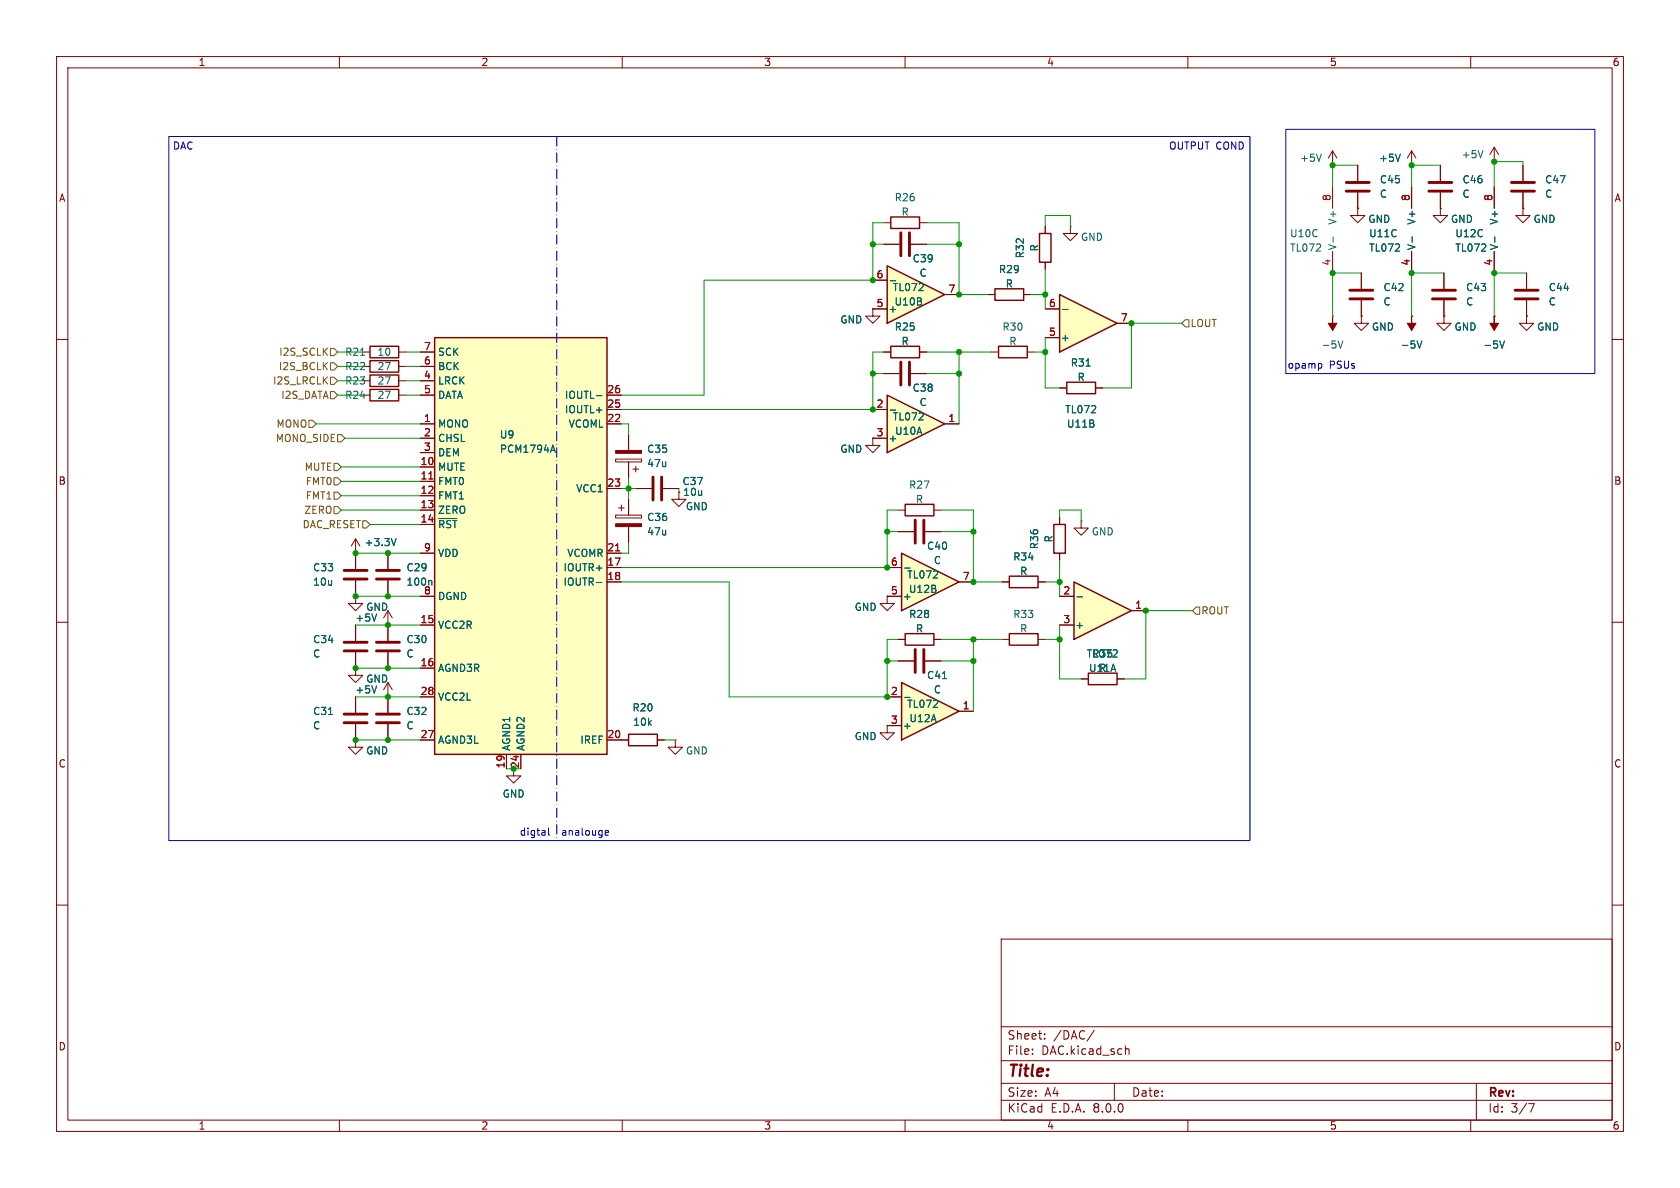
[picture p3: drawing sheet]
<svg xmlns="http://www.w3.org/2000/svg" width="297mm" height="210mm" viewBox="0 0 297 210" stroke-linecap="round" stroke-linejoin="round" font-family="sans-serif">
<g fill="none" stroke="#840000" stroke-width=".18">
<path d="M10 10h277v190h-277zM12 12h273v186h-273zM60 10v2M110 10v2M160 10v2M210 10v2M260 10v2M10 60h2M184.8 40v1.3M184.8 46.4v1.2M285 60h2M68.6 97.8v2.8"/>
<path d="M10 110h2M68.6 110.5h.1M68.6 102.6v2.8M68.6 108v5.3M68.6 115.3v2.8M68.6 108l-.8 1.2M68.6 108l.7 1.2M158.7 113h1.3M158.7 116.8h2.8M163.6 116.8h2.8M165.1 113h1.3M285 110h2"/>
<path d="M191.1 120h1.3M197.5 120h1.3M10 160h2M285 160h2M177 166h108v32h-108zM60 198v2M110 198v2M160 198v2M177 194.5h108M177 191.5h108M177 187.5h108M177 181.5h108"/>
<path d="M182.5 186.3v.1M182.5 185.5v.1M184.7 183.6v.1M184.7 182.8v.1M193.5 182.1l-1.3 2M197 191.5v3M199 185.5l.2-.1 .3 .1 .1 .9M210 198v2M260 198v2M261 191.5v6.5M270.2 195.1h1l-.6 1.5"/>
</g>
<path d="M183.8 41.3h2v5.1h-2zM160 112h5.1v2h-5.1zM192.4 119h5.1v2h-5.1z" fill="none" stroke="#840000" stroke-width=".25"/>
<path d="M66.5 102.4h4.1M66.5 100.8h4.1M66.5 115.1h4.1M66.5 113.5h4.1M161.8 114.8v4.1M163.3 114.8v4.1" fill="none" stroke="#840000" stroke-width=".51"/>
<path d="M66.6 108.5l-.4 1.3M76.2 102.6l.1 .2v.6M166.6 120h.7" fill="none" stroke="#006464" stroke-width=".18"/>
<path d="M189.9 102.9l10.1 5.1-10.1 5z" fill="#ffffc2"/>
<path d="M188.6 67.6h5.1v2h-5.1zM186.3 92.7h2v5.1h-2zM189.9 102.9l10.1 5.1-10.1 5z" fill="none" stroke="#840000" stroke-width=".25"/>
<path d="M187.3 68.6h1.3M193.7 68.6h1.2M187.3 91.4v1.3M187.3 97.8v1.3M191.1 92.1v1.2h1.3l-1.3 1.3-1.2-1.3h1.2M191.1 92.1h.1M187.3 105.4h2.6M187.3 110.5h2.6M200 108h2.6" fill="none" stroke="#840000" stroke-width=".18"/>
<path d="M192 64.7h.7M190.4 105.5h1" fill="none" stroke="#006464" stroke-width=".18"/>
<path d="M159.4 97.8l10.1 5.1-10.1 5.1z" fill="#ffffc2"/>
<path d="M65.4 61.2h5.1v2h-5.1zM157.5 61.2h5.1v2h-5.1zM176.5 61.2h5.1v2h-5.1zM159.4 97.8l10.1 5.1-10.1 5.1zM178.4 112h5.1v2h-5.1zM178.4 101.9h5.1v2h-5.1z" fill="none" stroke="#840000" stroke-width=".25"/>
<g fill="none" stroke="#840000" stroke-width=".18">
<path d="M156.2 43.2h2.8M161 43.2h2.8M64.1 62.2h1.3M70.5 62.2h1.3M156.2 62.2h1.3M162.6 62.2h1.2M175.3 62.2h1.2M181.6 62.2h1.3M62.9 97.8v2.8M158.7 94h2.8M163.6 94h2.8M62.9 105.4v1.3h1.2l-1.2 1.3-1.3-1.3h1.3"/>
<path d="M62.9 105.4h.1M62.9 102.6v2.8M62.9 110.5v2.8M62.9 115.3v2.8M156.8 105.4h2.6M156.8 100.3h2.6M169.5 102.9h2.6M177.2 102.9h1.2M177.2 113h1.2M183.5 102.9h1.3M183.5 113h1.3M62.9 130.8v1.3h1.2l-1.2 1.3-1.3-1.3h1.3"/>
<path d="M62.9 130.8h.1M62.9 123.2v2.8M62.9 128v2.8M90.8 135.9v1.3h1.3l-1.3 1.2-1.3-1.2h1.3"/>
</g>
<path d="M63.7 62.8h.8M159.9 100.4h1M58.1 126.3h.7" fill="none" stroke="#006464" stroke-width=".18"/>
<path d="M159.3 41.1v4.1M160.8 41.1v4.1M161.8 91.9v4.1M163.3 91.9v4.1M60.8 115.1h4.1M60.8 113.5h4.1M60.8 102.4h4.1M60.8 100.8h4.1M60.8 127.8h4.1M60.8 126.2h4.1" fill="none" stroke="#840000" stroke-width=".51"/>
<path d="M156.8 47l10.2 5.1-10.2 5.1z" fill="#ffffc2"/>
<path d="M156.8 47l10.2 5.1-10.2 5.1zM175.9 51.1h5.1v2h-5.1zM65.4 63.8h5.1v2h-5.1zM65.4 66.3h5.1v2h-5.1zM65.4 68.8h5.1v2.1h-5.1zM160 89.2h5.1v2h-5.1z" fill="none" stroke="#840000" stroke-width=".25"/>
<g fill="none" stroke="#840000" stroke-width=".18">
<path d="M235.6 29.2h.1M235.6 26.7l-.8 1.2M235.6 26.7v2.5M235.6 33v3.8M235.6 26.7l.7 1.2M240 36.8v1.3h1.3l-1.3 1.3-1.2-1.3h1.2M240 36.8h.1M240 29.2v2.8M240 34v2.8M249.6 29.2h.1M249.6 26.7l-.8 1.2M249.6 26.7v2.5"/>
<path d="M249.6 33v3.8M249.6 26.7l.7 1.2M254.6 36.8v1.3h1.3l-1.3 1.3-1.2-1.3h1.2M254.6 36.8h.1M254.6 29.2v2.8M254.6 34v2.8M264.2 28.6h.1M264.2 26l-.8 1.3M264.2 26v2.6M264.2 33v3.8M264.2 26l.7 1.3M269.2 36.8v1.3h1.3l-1.3 1.3-1.2-1.3h1.2"/>
<path d="M269.2 36.8h.1M269.2 29.2v2.8M269.2 34v2.8M154.3 54.6h2.5M154.3 49.5h2.5M167 52.1h2.5M174.6 52.1h1.3M181 52.1h1.2M235.6 55.9h.1M235.6 44.5v3.8M240.7 55.9v1.3h1.2l-1.2 1.2-1.3-1.2h1.3M240.7 55.9h.1"/>
<path d="M240.7 48.3v2.8M240.7 53.1v2.8M249.6 55.9h.1M249.6 44.5v3.8M255.3 55.9v1.3h1.2l-1.2 1.2-1.3-1.2h1.3M255.3 55.9h.1M255.3 48.3v2.8M255.3 53.1v2.8M264.2 55.9h.1M264.2 44.5v3.8M269.9 55.9v1.3h1.2l-1.2 1.2-1.3-1.2h1.3M269.9 55.9h.1"/>
<path d="M269.9 48.3v2.8M269.9 53.1v2.8M64.1 64.8h1.3M64.1 67.3h1.3M64.1 69.9h1.3M70.5 64.8h1.3M70.5 67.3h1.3M70.5 69.9h1.3M154.3 77.5v1.2h1.3l-1.3 1.3-1.3-1.3h1.3M154.3 77.5h.1M156.2 66h2.8M161 66h2.8"/>
<path d="M62.9 97.8h.1M62.9 95.3l-.8 1.2M62.9 95.3v2.5M62.9 95.3l.7 1.2M158.7 90.2h1.3M165.1 90.2h1.3"/>
</g>
<path d="M233.6 27.2l-.4 1.3M247.6 27.2l-.5 1.3M262.2 26.6l-.5 1.3M157.4 49.6h.9M235.7 41.9v.9M249.7 41.9v.9M264.3 41.9v.9M236.6 60.3l.4 1.2 .4-1.2M250.5 60.3l.4 1.2 .5-1.2M265.1 60.3l.5 1.2 .4-1.2M70 95.2l-.4 1.3" fill="none" stroke="#006464" stroke-width=".18"/>
<g fill="none" stroke="#840000" stroke-width=".51">
<path d="M238 33.8h4.1M238 32.3h4.1M252.6 33.8h4.1M252.6 32.3h4.1M267.2 33.8h4.1M267.2 32.3h4.1M238.6 52.8h4.1M238.6 51.3h4.1M253.2 52.8h4.1M253.2 51.3h4.1M267.8 52.8h4.1M267.8 51.3h4.1"/>
<path d="M159.3 64v4.1M160.8 64v4.1"/>
</g>
<g fill="#840000" stroke="#840000" stroke-width=".18">
<path d="M249.6 55.9v1.3h.7l-.7 1.2-.8-1.2h.8z"/>
<path d="M264.2 55.9v1.3h.7l-.7 1.2-.8-1.2h.8z"/>
<path d="M235.6 55.9v1.3h.7l-.7 1.2-.8-1.2h.8z"/>
</g>
<path d="M156.8 69.9l10.2 5-10.2 5.1z" fill="#ffffc2"/>
<path d="M156.8 69.9l10.2 5-10.2 5.1z" fill="none" stroke="#840000" stroke-width=".25"/>
<g fill="none" stroke="#840000" stroke-width=".18">
<path d="M154.3 54.6v1.3h1.3l-1.3 1.3-1.3-1.3h1.3M154.3 54.6h.1M111.1 76.8v2.8M154.3 72.4h2.5M154.3 77.5h2.5M167 74.9h2.5M108.8 91.1h4.6v.5h-4.6zM108.8 81.2h4.6v.5h-4.6zM109.3 89.8h1.1M109.9 89.3v1M111.1 81.7v2.8M111.1 88.3v2.8"/>
<path d="M111.1 93.1v2.8M111.9 82.9h1M112.4 82.4v1M112.4 86.4h2.8M117.2 86.4h2.8M120 87v1.3h1.3l-1.3 1.2-1.3-1.2h1.3M120 87h.1M156.8 105.4v1.3h1.3l-1.3 1.3-1.2-1.3h1.2M156.8 105.4h.1"/>
</g>
<path d="M157.4 72.5h.9" fill="none" stroke="#006464" stroke-width=".18"/>
<g fill="#840000" stroke="#840000" stroke-width=".18">
<path d="M108.8 92.6h4.6v.5h-4.6z"/>
<path d="M108.8 79.6h4.6v.5h-4.6z"/>
</g>
<path d="M115.4 84.3v4.1M117 84.3v4.1" fill="none" stroke="#840000" stroke-width=".51"/>
<path d="M159.4 120.7l10.1 5-10.1 5.1z" fill="#ffffc2"/>
<path d="M159.4 120.7l10.1 5-10.1 5.1z" fill="none" stroke="#840000" stroke-width=".25"/>
<path d="M189.2 40v1.3h1.3l-1.3 1.2-1.2-1.2h1.2M189.2 40h.1M156.8 123.2h2.6M156.8 128.3h2.6M169.5 125.7h2.6" fill="none" stroke="#840000" stroke-width=".18"/>
<path d="M159.9 123.3h1" fill="none" stroke="#006464" stroke-width=".18"/>
<path d="M187.3 52.1l10.2 5.1-10.2 5z" fill="#ffffc2"/>
<path d="M157.5 38.4h5.1v2h-5.1zM187.3 52.1l10.2 5.1-10.2 5zM111.1 129.8h5.1v2h-5.1z" fill="none" stroke="#840000" stroke-width=".25"/>
<path d="M156.2 39.4h1.3M162.6 39.4h1.2M184.8 59.7h2.5M184.8 54.6h2.5M197.5 57.2h2.5M109.9 130.8h1.2M116.2 130.8h1.3" fill="none" stroke="#840000" stroke-width=".18"/>
<path d="M187.9 54.7h.9" fill="none" stroke="#006464" stroke-width=".18"/>
<path d="M76.8 59.7h30.5v73.7h-30.5z" fill="#ffffc2"/>
<path d="M76.8 59.7h30.5v73.7h-30.5z" fill="none" stroke="#840000" stroke-width=".25"/>
<g fill="none" stroke="#840000" stroke-width=".18">
<path d="M240 36.8h.1M240 29.2v2.8M240 34v2.8M249.6 29.2h.1M249.6 33v3.8M254.6 36.8h.1M254.6 29.2v2.8M254.6 34v2.8M264.2 33v3.8M269.2 36.8h.1M269.2 29.2v2.8M269.2 34v2.8"/>
<path d="M154.3 54.6h.1M154.3 54.6h2.5M154.3 49.5h2.5M156.2 43.2h2.8M161 43.2h2.8M167 52.1h2.5M174.6 52.1h1.3M181 52.1h1.2M184.8 54.6h2.5M184.8 40v1.3M184.8 46.4v1.2M184.8 59.7h2.5"/>
<path d="M197.5 57.2h2.5M240.7 55.9h.1M240.7 48.3v2.8M240.7 53.1v2.8M249.6 55.9h.1M249.6 44.5v3.8M255.3 55.9h.1M255.3 48.3v2.8M255.3 53.1v2.8M264.2 55.9h.1M264.2 44.5v3.8M269.9 55.9h.1"/>
<path d="M269.9 48.3v2.8M269.9 53.1v2.8M74.3 74.9h2.5M74.3 77.5h2.5M74.3 69.9h2.5M74.3 67.3h2.5M74.3 64.8h2.5M74.3 62.2h2.5M107.3 74.9h2.6M107.3 72.4h2.6M107.3 69.9h2.6M111.1 76.8v2.8"/>
<path d="M154.3 77.5h.1M154.3 77.5h2.5M154.3 72.4h2.5M156.2 62.2h1.3M156.2 66h2.8M161 66h2.8M162.6 62.2h1.2M167 74.9h2.5M187.3 68.6h1.3M193.7 68.6h1.2M62.9 97.8h.1M62.9 97.8v2.8"/>
<path d="M68.6 97.8v2.8M74.3 82.6h2.5M74.3 85.1h2.5M74.3 87.6h2.5M74.3 90.2h2.5M74.3 92.7h2.5M74.3 97.8h2.5M74.3 80h2.5M107.3 97.8h2.6M107.3 86.4h2.6M111.1 81.7v2.8M111.1 88.3v2.8"/>
<path d="M111.1 93.1v2.8M112.4 86.4h2.8M117.2 86.4h2.8M120 87h.1M158.7 94h2.8M163.6 94h2.8M187.3 91.4v1.3M187.3 97.8v1.3M62.9 118.1v1.3h1.2l-1.2 1.3-1.3-1.3h1.3M62.9 118.1h.1M62.9 105.4h.1M62.9 102.6v2.8"/>
<path d="M62.9 110.5v2.8M62.9 115.3v2.8M68.6 110.5h.1M68.6 102.6v2.8M68.6 110.5v2.8M68.6 115.3v2.8M74.3 110.5h2.5M74.3 118.1h2.5M74.3 105.4h2.5M107.3 100.3h2.6M107.3 102.9h2.6M156.8 105.4h.1"/>
<path d="M156.8 100.3h2.6M156.8 105.4h2.6M158.7 113h1.3M158.7 116.8h2.8M163.6 116.8h2.8M165.1 113h1.3M169.5 102.9h2.6M177.2 102.9h1.2M183.5 102.9h1.3M187.3 110.5h2.6M187.3 105.4h2.6M200 108h2.6"/>
<path d="M62.9 130.8h.1M62.9 123.2v2.8M62.9 128v2.8M68.6 123.2h.1M68.6 120.7l-.8 1.2M68.6 120.7v5.3M68.6 128v2.8M68.6 120.7l.7 1.2M74.3 130.8h2.5M74.3 123.2h2.5M89.5 133.4v2.5M92.1 133.4v2.5"/>
<path d="M107.3 130.8h3.8M116.2 130.8h1.3M119.4 130.8v1.3h1.2l-1.2 1.3-1.3-1.3h1.3M119.4 130.8h.1M156.8 128.3v1.2h1.3l-1.3 1.3-1.2-1.3h1.2M156.8 128.3h.1M156.8 123.2h2.6M156.8 128.3h2.6M169.5 125.7h2.6M191.1 120h1.3M197.5 120h1.3"/>
</g>
<path d="M75.8 84.7h.7M108.8 97.4h.8" fill="none" stroke="#a90000" stroke-width=".18"/>
<g fill="none" stroke="#006464" stroke-width=".18">
<path d="M247.6 27.2l-.5 1.3M157.4 49.6h.9M187.9 54.7h.9M249.7 41.9v.9M264.3 41.9v.9M97.4 79.6h.7M97.7 78.7l.5 1.3M105.4 69.9h1M157.4 72.5h.9M192 64.7h.7M250.5 60.3l.4 1.2 .5-1.2M265.1 60.3l.5 1.2 .4-1.2"/>
<path d="M70 95.2l-.4 1.3M77.6 91.7h3.2M66.6 108.5l-.4 1.3M76.2 102.6l.1 .2v.6M105.4 103h1M159.9 100.4h1M166.6 120h.7M190.4 105.5h1M58.1 126.3h.7M66.6 121.2l-.4 1.3M159.9 123.3h1"/>
</g>
<path d="M66.5 127.8h4.1M66.5 126.2h4.1" fill="none" stroke="#840000" stroke-width=".51"/>
<g fill="none" stroke="#725600" stroke-width=".18">
<path d="M209.5 56.5h.7v1.3h-.7l-.6-.6zM54.6 74.3h.6l.7 .6-.7 .7h-.6zM58.4 64.1h.7l.6 .7-.6 .6h-.7zM58.4 66.7h.7l.6 .6-.6 .6h-.7zM58.4 61.6h.7l.6 .6-.6 .7h-.7zM58.4 69.2h.7l.6 .7-.6 .6h-.7zM59.7 76.8h.6l.7 .7-.7 .6h-.6zM59.1 81.9h.6l.6 .7-.6 .6h-.6zM59.1 87h.6l.6 .6-.6 .7h-.6zM59.1 89.5h.6l.6 .7-.6 .6h-.6zM59.1 84.5h.6l.6 .6-.6 .6h-.6zM64.1 92.1h.7l.6 .6-.6 .6h-.7z"/>
<path d="M211.5 107.3h.6v1.3h-.6l-.7-.6z"/>
</g>
<path d="M29.8 24.1h191.2v124.5h-191.2zM227.3 22.9h54.6v43.1h-54.6zM233.4 64.3l.3 .2v.4l-.3 .2M97 146.4v1.1l.2 .1M107 147.2l.6-.1-.1-.2-.3-.1-.2 .2v.6h.5" fill="none" stroke="#0000c2" stroke-width=".18"/>
<path d="M98.4 24.1v124.5" fill="none" stroke="#0000c2" stroke-width=".18" stroke-dasharray="1.7 .6 0 .6"/>
<g fill="none" stroke="#009600" stroke-width=".18">
<path d="M156.2 39.4h-1.9v10.1h-29.8v20.4h-14.6M163.8 39.4h5.7v12.7h5.1M240 29.2h-4.4v3.8M254.6 29.2h-5v3.8M269.2 29.2v-.6h-5v4.4M154.3 43.2h1.9M163.8 43.2h5.7M182.2 52.1h2.6M184.8 40v-1.9h4.4v1.9M184.8 47.6v7M184.8 59.7v8.9h2.5M208.9 57.2h-8.9v11.4h-5.1"/>
<path d="M240.7 48.3h-5.1v7.6M255.3 48.3h-5.7v7.6M269.9 48.3h-5.7v7.6M55.9 74.9h18.4M59.7 62.2h4.4M59.7 64.8h4.4M59.7 67.3h4.4M59.7 69.9h4.4M61 77.5h13.3M71.8 62.2h2.5M71.8 64.8h2.5M71.8 67.3h2.5"/>
<path d="M71.8 69.9h2.5M109.9 74.9h1.2v1.9M154.3 66h1.9M156.2 62.2h-1.9v10.2h-44.4M163.8 62.2h11.5M163.8 66h5.7M169.5 62.2v12.7M182.9 62.2h1.9M60.3 90.2h14M60.3 82.6h14M60.3 87.6h14M60.3 85.1h14"/>
<path d="M62.9 97.8h11.4M65.4 92.7h8.9M109.9 86.4h2.5M111.1 95.9v1.9h-1.2M111.1 84.5v3.8M120 86.4v.6M156.8 94h1.9M158.7 90.2h-1.9v10.1h-46.9M166.4 90.2h5.7v12.7h5.1M166.4 94h5.7M187.3 91.4v-1.2h3.8v1.9M187.3 99.1v6.3"/>
<path d="M62.9 105.4h11.4M62.9 118.1h11.4M62.9 110.5h11.4M109.9 102.9h19v20.3h27.9v-10.2h1.9M156.8 116.8h1.9M166.4 116.8h5.7M166.4 113h10.8M172.1 113v12.7M184.8 113h2.5M184.8 102.9h2.5M187.3 110.5v9.5h3.8M210.8 108h-8.2v12h-3.8"/>
<path d="M62.9 130.8h11.4M62.9 123.2h11.4M89.5 135.9h1.3M117.5 130.8h1.9"/>
</g>
<g fill="#009600" stroke="#009600" stroke-width=".18">
<circle cx="172.1" cy="116.8" r=".46"/>
<circle cx="172.1" cy="113" r=".46"/>
<circle cx="187.3" cy="102.9" r=".46"/>
<circle cx="187.3" cy="113" r=".46"/>
<circle cx="172.1" cy="94" r=".46"/>
<circle cx="172.1" cy="102.9" r=".46"/>
<circle cx="202.6" cy="108" r=".46"/>
<circle cx="111.1" cy="86.4" r=".46"/>
<circle cx="68.6" cy="105.4" r=".46"/>
<circle cx="62.9" cy="130.8" r=".46"/>
<circle cx="68.6" cy="110.5" r=".46"/>
<circle cx="68.6" cy="123.2" r=".46"/>
<circle cx="68.6" cy="130.8" r=".46"/>
<circle cx="169.5" cy="62.2" r=".46"/>
<circle cx="169.5" cy="66" r=".46"/>
<circle cx="154.3" cy="43.2" r=".46"/>
<circle cx="154.3" cy="49.5" r=".46"/>
<circle cx="184.8" cy="62.2" r=".46"/>
<circle cx="154.3" cy="66" r=".46"/>
<circle cx="169.5" cy="52.1" r=".46"/>
<circle cx="169.5" cy="43.2" r=".46"/>
<circle cx="184.8" cy="52.1" r=".46"/>
<circle cx="249.6" cy="29.2" r=".46"/>
<circle cx="264.2" cy="28.6" r=".46"/>
<circle cx="264.2" cy="48.3" r=".46"/>
<circle cx="249.6" cy="48.3" r=".46"/>
<circle cx="68.6" cy="97.8" r=".46"/>
<circle cx="62.9" cy="97.8" r=".46"/>
<circle cx="62.9" cy="105.4" r=".46"/>
<circle cx="154.3" cy="72.4" r=".46"/>
<circle cx="156.8" cy="94" r=".46"/>
<circle cx="156.8" cy="100.3" r=".46"/>
<circle cx="156.8" cy="116.8" r=".46"/>
<circle cx="156.8" cy="123.2" r=".46"/>
<circle cx="62.9" cy="118.1" r=".46"/>
<circle cx="68.6" cy="118.1" r=".46"/>
<circle cx="200" cy="57.2" r=".46"/>
<circle cx="235.6" cy="48.3" r=".46"/>
<circle cx="235.6" cy="29.2" r=".46"/>
</g>
<text font-size="2.8" fill="#840000" x="178" y="190.9">Title:</text>
<g font-size="2.1" fill="#840000">
<text x="178" y="184">Sheet:</text>
<text x="186.2" y="184">/DAC/</text>
<text x="178" y="186.7">File:</text>
<text x="184.1" y="186.7">DAC.kicad_sch</text>
<text x="178" y="196.9">KiCad</text>
<text x="178" y="194.1">Size:</text>
<text x="184.7" y="194.1">A4</text>
<text x="185.7" y="196.9">E.D.A.</text>
<text x="193.3" y="196.9">8.0.0</text>
<text x="200" y="194.1">Date:</text>
<text x="263" y="194.3">Rev:</text>
<text x="263" y="196.9">Id:</text>
<text x="267.1" y="196.9">3/7</text>
</g>
<g font-size="1.8" fill="#840000">
<text x="35" y="11.9">1</text>
<text x="85" y="11.9">2</text>
<text x="135" y="11.9">3</text>
<text x="185" y="11.9">4</text>
<text x="235" y="11.9">5</text>
<text x="285" y="11.9">6</text>
<text x="10.3" y="35.9">A</text>
<text x="285.3" y="35.9">A</text>
<text x="10.3" y="85.9">B</text>
<text x="285.3" y="85.9">B</text>
<text x="10.3" y="135.9">C</text>
<text x="285.3" y="135.9">C</text>
<text x="10.3" y="185.9">D</text>
<text x="285.3" y="185.9">D</text>
<text x="35" y="199.9">1</text>
<text x="85" y="199.9">2</text>
<text x="135" y="199.9">3</text>
<text x="185" y="199.9">4</text>
<text x="235" y="199.9">5</text>
<text x="285" y="199.9">6</text>
</g>
<g font-size="1.8" fill="#0000c2">
<text x="30.5" y="26.6">DAC</text>
<text x="206.6" y="26.6">OUTPUT COND</text>
<text x="227.5" y="65.4">opamp</text>
<text x="235" y="65.4">PSUs</text>
<text x="91.8" y="147.9">digtal</text>
<text x="99.1" y="147.9">analouge</text>
</g>
<g font-size="1.8" fill="#006464">
<text x="229.7" y="28.8">+5V</text>
<text x="243.7" y="28.8">+5V</text>
<text x="258.3" y="28.2">+5V</text>
<text x="158.1" y="35.8">R26</text>
<text x="243.8" y="32.6">C45</text>
<text x="243.8" y="35.2">C</text>
<text x="258.5" y="32.6">C46</text>
<text x="258.5" y="35.2">C</text>
<text x="273.1" y="32.6">C47</text>
<text x="273.1" y="35.2">C</text>
<text x="159.3" y="38.3">R</text>
<text x="236.4" y="39.8" transform="rotate(-90 236.4 39.8)">V+</text>
<text x="241.8" y="39.6">GND</text>
<text x="250.4" y="39.8" transform="rotate(-90 250.4 39.8)">V+</text>
<text x="256.4" y="39.6">GND</text>
<text x="265" y="39.8" transform="rotate(-90 265 39.8)">V+</text>
<text x="271" y="39.6">GND</text>
<text x="161.2" y="46.6">C39</text>
<text x="181.2" y="45.8" transform="rotate(-90 181.2 45.8)">R32</text>
<text x="183.7" y="44.6" transform="rotate(-90 183.7 44.6)">R</text>
<text x="191" y="42.8">GND</text>
<text x="228" y="42.1">U10C</text>
<text x="228" y="44.7">TL072</text>
<text x="236.4" y="44.3" transform="rotate(-90 236.4 44.3)">V-</text>
<text x="241.9" y="42.1">U11C</text>
<text x="241.9" y="44.7">TL072</text>
<text x="250.4" y="44.3" transform="rotate(-90 250.4 44.3)">V-</text>
<text x="257.2" y="42.1">U12C</text>
<text x="257.2" y="44.7">TL072</text>
<text x="265" y="44.3" transform="rotate(-90 265 44.3)">V-</text>
<text x="157.7" y="51.7">TL072</text>
<text x="162.5" y="49.1">C</text>
<text x="176.5" y="48.5">R29</text>
<text x="177.7" y="51">R</text>
<text x="244.5" y="51.7">C42</text>
<text x="259.1" y="51.7">C43</text>
<text x="273.7" y="51.7">C44</text>
<text x="148.5" y="57.4">GND</text>
<text x="157" y="55.5">+</text>
<text x="158" y="54.2">U10B</text>
<text x="158.1" y="58.6">R25</text>
<text x="177.1" y="58.6">R30</text>
<text x="242.4" y="58.6">GND</text>
<text x="244.5" y="54.2">C</text>
<text x="257" y="58.6">GND</text>
<text x="259.1" y="54.2">C</text>
<text x="271.6" y="58.6">GND</text>
<text x="273.7" y="54.2">C</text>
<text x="60.9" y="63.1">R21</text>
<text x="60.9" y="65.6">R22</text>
<text x="66.6" y="63.1">10</text>
<text x="66.6" y="65.6">27</text>
<text x="77.3" y="65.6">BCK</text>
<text x="77.3" y="63.1">SCK</text>
<text x="159.3" y="61.2">R</text>
<text x="178.3" y="61.2">R</text>
<text x="187.5" y="60.6">+</text>
<text x="189.2" y="65">R31</text>
<text x="233.5" y="61.8">-5V</text>
<text x="247.5" y="61.8">-5V</text>
<text x="262.1" y="61.8">-5V</text>
<text x="60.9" y="68.2">R23</text>
<text x="60.9" y="70.7">R24</text>
<text x="66.6" y="68.2">27</text>
<text x="66.6" y="70.7">27</text>
<text x="77.3" y="68.2">LRCK</text>
<text x="77.3" y="70.7">DATA</text>
<text x="99.8" y="70.7">IOUTL-</text>
<text x="161.2" y="69.4">C38</text>
<text x="162.5" y="72">C</text>
<text x="190.4" y="67.5">R</text>
<text x="77.3" y="75.8">MONO</text>
<text x="88.3" y="77.7">U9</text>
<text x="99.8" y="73.3">IOUTL+</text>
<text x="100.4" y="75.8">VCOML</text>
<text x="157.7" y="74.5">TL072</text>
<text x="158.1" y="77.1">U10A</text>
<text x="188.2" y="73.3">TL072</text>
<text x="188.5" y="75.8">U11B</text>
<text x="77.3" y="83.4">MUTE</text>
<text x="77.3" y="78.3">CHSL</text>
<text x="77.3" y="80.9">DEM</text>
<text x="88.3" y="80.2">PCM1794A</text>
<text x="114.3" y="80.2">C35</text>
<text x="114.3" y="82.8">47u</text>
<text x="148.5" y="80.2">GND</text>
<text x="157" y="78.3">+</text>
<text x="77.3" y="86">FMT0</text>
<text x="77.3" y="88.5">FMT1</text>
<text x="101.8" y="87.2">VCC1</text>
<text x="120.6" y="86">C37</text>
<text x="120.7" y="87.9">10u</text>
<text x="160.6" y="86.6">R27</text>
<text x="161.8" y="89.1">R</text>
<text x="77.3" y="91">ZERO</text>
<text x="77.3" y="93.6">~{RST}</text>
<text x="114.3" y="92.3">C36</text>
<text x="114.3" y="94.8">47u</text>
<text x="121.2" y="90.4">GND</text>
<text x="186.3" y="96" transform="rotate(-90 186.3 96)">R</text>
<text x="192.9" y="94.8">GND</text>
<text x="55.3" y="101.2">C33</text>
<text x="64.4" y="96.7">+3.3V</text>
<text x="71.8" y="101.2">C29</text>
<text x="77.3" y="98.7">VDD</text>
<text x="99.5" y="101.2">IOUTR+</text>
<text x="100.2" y="98.7">VCOMR</text>
<text x="163.8" y="97.4">C40</text>
<text x="165" y="99.9">C</text>
<text x="179" y="99.3">R34</text>
<text x="180.2" y="101.8">R</text>
<text x="183.7" y="97.2" transform="rotate(-90 183.7 97.2)">R36</text>
<text x="55.3" y="103.7">10u</text>
<text x="71.8" y="103.7">100n</text>
<text x="74.9" y="105.2">8</text>
<text x="77.3" y="106.3">DGND</text>
<text x="99.5" y="103.7">IOUTR-</text>
<text x="159.5" y="106.3">+</text>
<text x="160.3" y="102.5">TL072</text>
<text x="160.6" y="105">U12B</text>
<text x="55.3" y="113.9">C34</text>
<text x="62.7" y="110.1">+5V</text>
<text x="64.6" y="108.2">GND</text>
<text x="71.8" y="113.9">C30</text>
<text x="77.3" y="111.4">VCC2R</text>
<text x="151" y="108.2">GND</text>
<text x="160.6" y="109.4">R28</text>
<text x="161.8" y="112">R</text>
<text x="179" y="109.4">R33</text>
<text x="180.2" y="112">R</text>
<text x="190" y="111.4">+</text>
<text x="55.3" y="116.4">C</text>
<text x="71.8" y="116.4">C</text>
<text x="77.3" y="119">AGND3R</text>
<text x="192" y="116.4">TL072</text>
<text x="192.4" y="119">U11A</text>
<text x="193" y="116.4">R35</text>
<text x="194.2" y="119">R</text>
<text x="62.7" y="122.8">+5V</text>
<text x="64.6" y="120.9">GND</text>
<text x="77.3" y="124.1">VCC2L</text>
<text x="111.7" y="126">R20</text>
<text x="160.3" y="125.3">TL072</text>
<text x="163.8" y="120.2">C41</text>
<text x="165" y="122.8">C</text>
<text x="55.3" y="126.6">C31</text>
<text x="55.3" y="129.1">C</text>
<text x="71.8" y="126.6">C32</text>
<text x="71.8" y="129.1">C</text>
<text x="77.3" y="131.7">AGND3L</text>
<text x="102.5" y="131.7">IREF</text>
<text x="111.8" y="128.5">10k</text>
<text x="151" y="131">GND</text>
<text x="159.5" y="129.1">+</text>
<text x="160.7" y="127.9">U12A</text>
<text x="64.6" y="133.6">GND</text>
<text x="90.4" y="132.8" transform="rotate(-90 90.4 132.8)">AGND1</text>
<text x="92.9" y="132.8" transform="rotate(-90 92.9 132.8)">AGND2</text>
<text x="121.2" y="133.6">GND</text>
<text x="88.8" y="141.2">GND</text>
</g>
<g font-size="1.8" fill="#a90000">
<text x="235.3" y="35.6" transform="rotate(-90 235.3 35.6)">8</text>
<text x="249.3" y="35.6" transform="rotate(-90 249.3 35.6)">8</text>
<text x="263.9" y="35.6" transform="rotate(-90 263.9 35.6)">8</text>
<text x="235.3" y="47.1" transform="rotate(-90 235.3 47.1)">4</text>
<text x="249.3" y="47.1" transform="rotate(-90 249.3 47.1)">4</text>
<text x="263.9" y="47.1" transform="rotate(-90 263.9 47.1)">4</text>
<text x="154.9" y="49.3">6</text>
<text x="167.6" y="51.8">7</text>
<text x="154.9" y="54.4">5</text>
<text x="185.3" y="59.4">5</text>
<text x="185.3" y="54.4">6</text>
<text x="198" y="56.9">7</text>
<text x="74.9" y="64.5">6</text>
<text x="74.9" y="62">7</text>
<text x="74.9" y="67.1">4</text>
<text x="74.9" y="69.6">5</text>
<text x="107.3" y="69.6">26</text>
<text x="74.9" y="74.7">1</text>
<text x="74.9" y="77.2">2</text>
<text x="107.3" y="74.7">22</text>
<text x="107.3" y="72.1">25</text>
<text x="154.9" y="72.1">2</text>
<text x="154.9" y="77.2">3</text>
<text x="167.6" y="74.7">1</text>
<text x="74.3" y="82.3">10</text>
<text x="74.9" y="79.8">3</text>
<text x="74.3" y="84.8">11</text>
<text x="74.3" y="87.4">12</text>
<text x="74.3" y="89.9">13</text>
<text x="107.3" y="86.1">23</text>
<text x="74.3" y="92.5">14</text>
<text x="74.9" y="97.5">9</text>
<text x="107.3" y="100.1">17</text>
<text x="107.3" y="97.5">21</text>
<text x="157.4" y="100.1">6</text>
<text x="107.3" y="102.6">18</text>
<text x="157.4" y="105.2">5</text>
<text x="170.1" y="102.6">7</text>
<text x="187.9" y="105.2">2</text>
<text x="200.6" y="107.7">1</text>
<text x="74.3" y="110.2">15</text>
<text x="187.9" y="110.2">3</text>
<text x="74.3" y="117.9">16</text>
<text x="74.3" y="122.9">28</text>
<text x="157.4" y="122.9">2</text>
<text x="170.1" y="125.5">1</text>
<text x="74.3" y="130.6">27</text>
<text x="107.3" y="130.6">20</text>
<text x="157.4" y="128">3</text>
<text x="89.3" y="135.9" transform="rotate(-90 89.3 135.9)">19</text>
</g>
<g font-size="1.8" fill="#725600">
<text x="210.4" y="58">LOUT</text>
<text x="49.2" y="65.6">I2S_BCLK</text>
<text x="49.3" y="63.1">I2S_SCLK</text>
<text x="48.2" y="68.2">I2S_LRCLK</text>
<text x="49.6" y="70.7">I2S_DATA</text>
<text x="48.8" y="75.8">MONO</text>
<text x="48.7" y="78.3">MONO_SIDE</text>
<text x="53.8" y="83.4">MUTE</text>
<text x="53.9" y="88.5">FMT1</text>
<text x="53.9" y="86">FMT0</text>
<text x="53.4" y="93.6">DAC_RESET</text>
<text x="53.7" y="91">ZERO</text>
<text x="212.3" y="108.8">ROUT</text>
</g>
<text font-size="1.8" fill="#009600" x="91.8" y="135.9" transform="rotate(-90 91.8 135.9)">24</text>
</svg>
